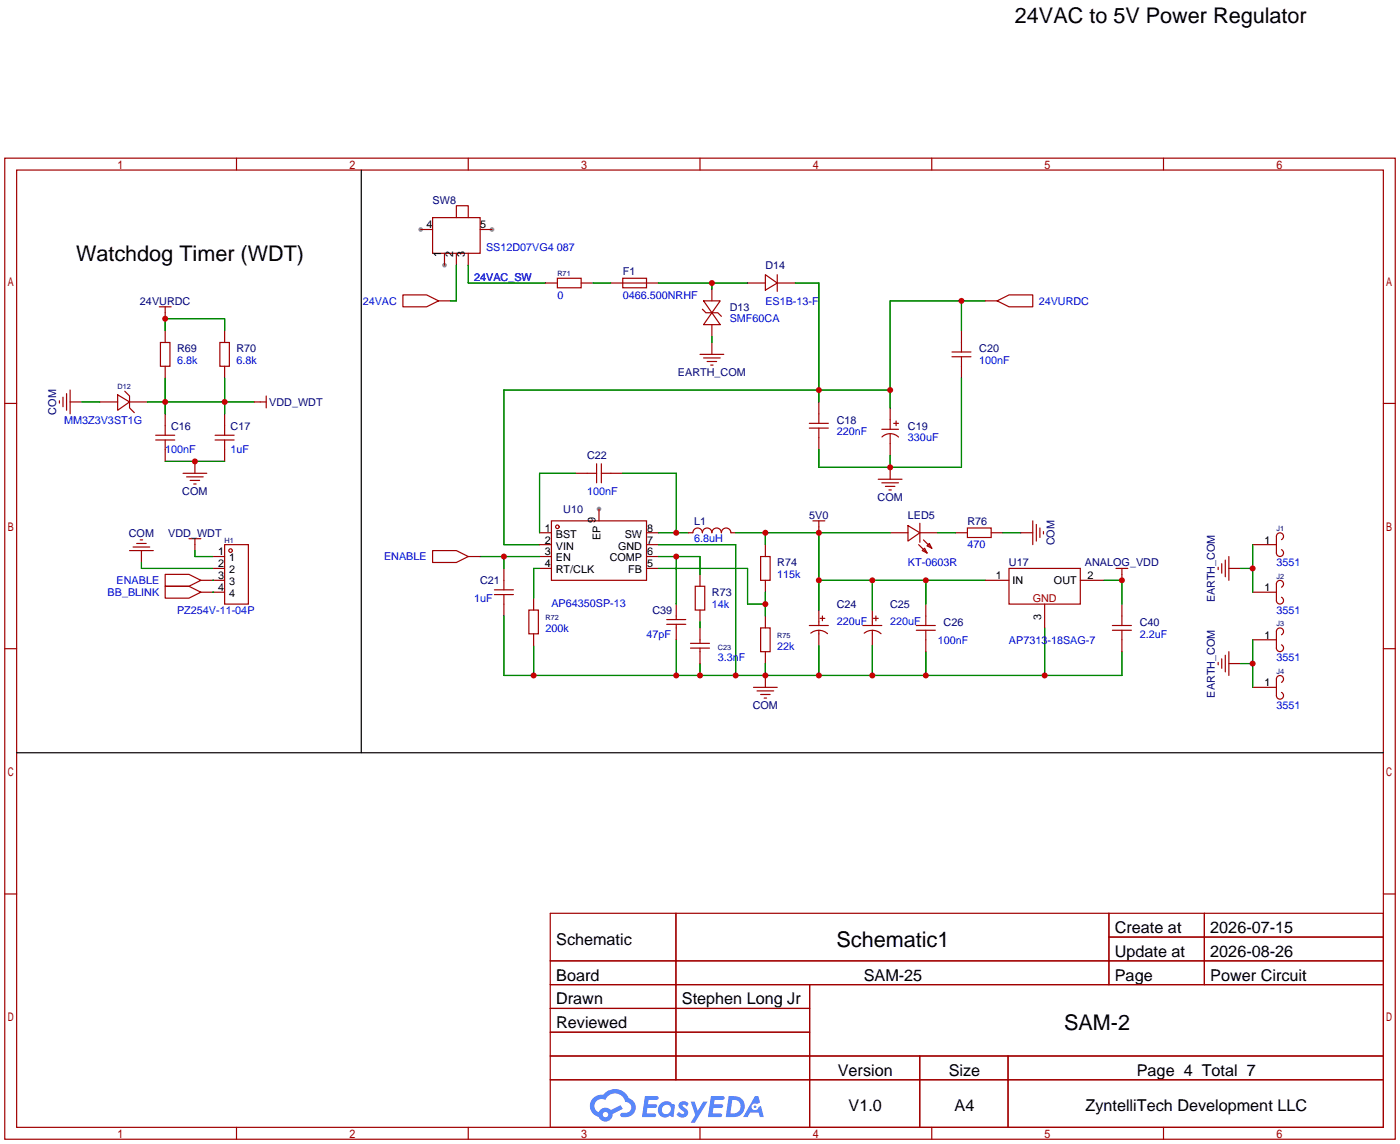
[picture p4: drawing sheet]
<svg xmlns="http://www.w3.org/2000/svg" width="299mm" height="244mm" viewBox="0 0 299 244" stroke-linecap="round" stroke-linejoin="round" font-family="sans-serif">
<g fill="#999">
<circle cx="95" cy="56.6" r=".51"/>
<circle cx="89.9" cy="49" r=".51"/>
<circle cx="105.2" cy="49" r=".51"/>
<circle cx="128" cy="108.7" r=".51"/>
</g>
<g fill="none" stroke="#a10000" stroke-width=".25">
<path d="M1 33.8h297.2v209.5h-297.2zM3.6 36.3h292.1v204.5h-292.1zM50.5 33.8v2.5M100.1 33.8v2.5M149.6 33.8v2.5M199.1 33.8v2.5M248.7 33.8v2.5M1 86.2h2.6M295.7 86.2h2.5M1 138.6h2.6M295.7 138.6h2.5M1 190.9h2.6"/>
<path d="M117.6 195.1h178.1v45.7h-178.1zM144.5 195.1v35.5M237 195.1v15.2M257.4 195.1v15.2M295.7 190.9h2.5M117.6 205.2h178.1M117.6 210.3h178.1M117.6 215.4h55.4M173 210.3v30.5M237 200.2h58.7M117.6 225.6h178.1M117.6 220.5h55.4"/>
<path d="M117.6 230.6h178.1M196.6 225.6v15.2M215.4 225.6v15.2M50.5 240.8v2.5M100.1 240.8v2.5M149.6 240.8v2.5M199.1 240.8v2.5M248.7 240.8v2.5"/>
</g>
<g fill="#5487ff">
<path d="M145.3 235.5a1.3 1.3 0 0 1 1.9 .3l-.4 .6a.54 .54 0 0 0-.9-.3l.1 .3a1.34 1.34 0 0 1 .9 1.7 1.47 1.47 0 0 1-2.3 0l.5-.6 .8 .4a.31 .31 0 0 0 .4-.2 .31 .31 0 0 0-.3-.4 1.12 1.12 0 0 1-.7-1.8z"/>
<path d="M147.6 235.3h.9l.6 2 1.2-2h.9l-2.7 4.5h-.9l1-1.6z"/>
<path d="M137.8 234.1h1.7a1.31 1.31 0 0 1 1.2 .2 .4 .4 0 0 1-.3 .6h-1.8l-.1 .9h1.6a.4 .4 0 0 1 .4 .5 .4 .4 0 0 1-.5 .3h-1.6l-.2 1.2h1.4a.46 .46 0 0 1 .5 .1 .46 .46 0 0 1 .1 .5l-.4 .2h-2.6z"/>
<path d="M151.9 234.1h1.7a1.32 1.32 0 0 1 1.2 .2 .39 .39 0 0 1-.3 .6h-1.8l-.1 .9h1.6a.4 .4 0 0 1 .4 .5 .4 .4 0 0 1-.4 .3h-1.7l-.2 1.2h1.4a.46 .46 0 0 1 .5 .1 .46 .46 0 0 1 .1 .5l-.4 .2h-2.6z"/>
<path d="M161.3 234.1h.8l.3 1.4-.6 .3a.75 .75 0 0 0-1.1 .3 .75 .75 0 0 0 .5 1.1 .75 .75 0 0 0 .9-.7l.5-.3 .6 2.4h-.8l-.3-1h-1.8l-.5 1h-1z"/>
<path d="M155.7 234.1l-.6 4.5h1.5a2.27 2.27 0 0 0 2.6-2.3 2.27 2.27 0 0 0-2.7-2.2zM156.5 234.9a1.5 1.5 0 0 1 1.8 1.5 1.5 1.5 0 0 1-1.9 1.4h-.3z"/>
<path d="M141.2 235.8a1.6 1.6 0 0 0-.3 2.2 1.6 1.6 0 0 0 2.3 .2l.7 .4 .3-2.5-.1-.2-.5-.1a1.58 1.58 0 0 0-2.4 0zM141.8 236.3a.98 .98 0 0 1 1.6 .4 .98 .98 0 0 1-1.1 1.3 .94 .94 0 0 1-.9-.7 .94 .94 0 0 1 .4-1z"/>
<path d="M126.8 234.5a2.37 2.37 0 0 0 1.1 4 1.54 1.54 0 0 0 1.8 1 1.54 1.54 0 0 0 1.2-1.6l2.2-1.1-.5-.7-2 1a1.57 1.57 0 0 0-2.7 .5 1.5 1.5 0 0 1-.7-2.1 1.5 1.5 0 0 1 2.2-.5 2.23 2.23 0 0 1 2.3-1.5 2.23 2.23 0 0 1 2 1.9 1.16 1.16 0 0 1 1.2 1.1 1.16 1.16 0 0 1-1.1 1.2h-.7a.47 .47 0 0 0-.5 .4 .47 .47 0 0 0 .4 .5 2.17 2.17 0 0 0 2.5-.9 2.17 2.17 0 0 0-.3-2.7l-.8-.4a3.2 3.2 0 0 0-5.5-.8l-1.1 .1zM128.8 238.1a.6 .6 0 0 1 1.2 0 .6 .6 0 0 1-1.2 0z"/>
<circle cx="161.4" cy="236.4" r=".28"/>
</g>
<g fill="none" stroke="#a10000" stroke-width=".25">
<path d="M89.9 49h2.6M92.5 46.5h10.1v7.6h-10.1zM95 54.1v2.5M97.5 46.5v-2.6h2.6v2.6M97.5 54.1v2.5M100.1 54.1v2.5M102.6 49h2.6M119.1 59.4h5.1v2.1h-5.1zM133.1 59.4h5.1v2.1h-5.1zM163.6 58.7l2.5 1.8-2.5 1.5zM166.1 58.7v3.5M34 65.5h2.6"/>
<path d="M34.3 73.2h2v5h-2zM35.3 65.5v2.6M35.3 70.6v2.6M35.3 78.2v2.6M47 73.2h2v5h-2zM48 70.6v2.6M48 78.2v2.6M86.1 63h5.1l2.5 1.3-2.5 1.2h-5.1zM93.7 64.3h2.6M116.6 60.5h2.5M124.2 60.5h2.5M130.6 60.5h10.1"/>
<path d="M149.6 75.7h5.1M150.1 66l.8 .8h2.5l.8 .8M150.4 64.3h3.5l-1.8 2.5zM150.4 76.5h3.5M151.1 77.2h2.1M151.9 78h.5M152.1 66.8l1.8 2.5h-3.5zM152.1 61.7v2.6M152.1 69.3v2.6M152.1 73.2v2.5M159.8 60.5h3.8M166.1 60.5h3.8"/>
<path d="M203.5 76.2h4M203.5 75.2h4M205.5 70.6v4.6M205.5 76.2v4.6M210.6 64.3h2.5M213.1 64.3l2.5-1.3h5.1v2.5h-5.1zM12.7 85.6v.5M13.5 84.8v2.1M14.2 84.1v3.5M15 85.9h2.5M15 83.3v5.1M21.3 85.9h3.8"/>
<path d="M25.1 84.3l2.6 1.6-2.6 1.7zM26.7 83.6l1 1v2.5l1 1M27.7 85.9h3.8M33.3 94h4M33.3 93h4M35.3 88.4v4.6M35.3 94v4.6M41.7 98.6v2.5M46 94h4M46 93h4M48 88.4v4.6M48 94v4.6"/>
<path d="M54.4 85.9h2.5M56.9 84.6v2.5M127.5 99.1v4M128.5 99.1v4M173 91.4h4M173 90.4h4M175 85.9v4.5M175 91.4v4.6M188.5 91.7h3.5M188.5 93.3a2.54 2.54 0 0 1 3.5 .1M190.2 87.1v4.6M190.2 92.7v4.6"/>
<path d="M190.2 99.8v2.6M191 90.4h1M191.5 89.9v1M27.7 117.6h5.1M28.4 116.8h3.6M29.2 116.1h2M30 115.3h.5M30.2 117.6v2.5M39.1 101.1h5.1M39.9 101.9h3.5M40.4 115.1h2.5M40.6 102.6h2.1"/>
<path d="M41.4 103.4h.5M41.7 115.1v2.5M45.5 118.9h2.5M48 116.3h5.1v12.7h-5.1zM92.5 117.6h5l2.6 1.3-2.6 1.2h-5zM100.1 118.9h2.5M115.3 113.8h2.6M115.3 116.3h2.6M115.3 118.9h2.6M117.9 111.3h20.3v12.7h-20.3zM122.9 101.1h4.6M128 108.7v2.6"/>
<path d="M128.5 101.1h4.6M138.2 113.8h2.5M138.2 116.3h2.5M138.2 118.9h2.5M147.1 113.8h1a1.02 1.02 0 0 1 1-1 1.02 1.02 0 0 1 1 1 1.02 1.02 0 0 1 1-1 1.02 1.02 0 0 1 1 1 1.02 1.02 0 0 1 1.1-1 1.02 1.02 0 0 1 1 1 1.02 1.02 0 0 1 1-1 1.02 1.02 0 0 1 1 1h1M162.6 118.9h2v5.1h-2zM163.6 116.3v2.6M173.7 111.3h2.6M175 111.3v2.5M187.7 102.4h5.1M188.5 103.1h3.5M189.2 103.9h2.1"/>
<path d="M190 104.6h.5M190.2 113.8h3.9M194.1 112.3l2.5 1.5-2.5 1.8zM196.3 116.3l1.8 1.8M196.6 113.8h3.8M196.6 111.8v4M197.1 117.6l.5-.5 .5 1zM197.4 115.3l1.7 1.8M198.1 116.6l.5-.5 .5 1zM204.2 113.8h2.6M206.8 112.8h5v2h-5zM211.8 113.8h2.6"/>
<path d="M218.2 113.8h2.5M220.7 111.3v5M221.5 112v3.6M222.2 112.8v2M223 113.5v.5M261.9 119.6v3.6M262.6 118.9v5.1M267.7 116.3h5.1M273.9 115.3a.76 .76 0 0 0 .1-1.4 .76 .76 0 0 0-1.2 .7v3.5a.76 .76 0 0 0 1.2 .6 .76 .76 0 0 0-.1-1.3M35.3 122.7h5.1l2.5 1.3-2.5 1.2h-5.1zM35.3 125.2h5.1l2.5 1.3-2.5 1.3h-5.1zM42.9 124h5.1"/>
<path d="M42.9 126.5h5.1M45.5 121.4h2.5M105.7 126h4M105.7 127h4M107.7 121.4v4.6M107.7 127v4.6M113 130.3h2.1v5.1h-2.1zM114 127.8v2.5M114 135.4v2.5M115.3 121.4h2.6M138.2 121.4h2.5M142.5 133.3h4.1"/>
<path d="M142.5 132.3h4.1M144.5 129v3.3M144.5 133.3v3.4M147.6 138.4h4M147.6 137.4h4M148.6 125.2h2v5.1h-2zM149.6 122.7v2.5M149.6 130.3v2.5M149.6 134.1v3.3M149.6 138.4v3.3M162.6 134.1h2v5.1h-2zM163.6 124v2.5"/>
<path d="M163.6 131.6v2.5M163.6 139.2v2.5M173 133.6h4M173.3 135.2a2.74 2.74 0 0 1 3.6 .1M175 130.3v3.3M175 134.6v3.3M175.3 132.1h1M175.8 131.6v1M184.4 133.6h4.1M184.7 135.2a2.74 2.74 0 0 1 3.6 .1M186.4 130.3v3.3M186.4 134.6v3.3"/>
<path d="M186.7 132.1h1M187.2 131.6v1M195.8 133.6h4.1M195.8 134.6h4.1M197.9 129v4.6M197.9 134.6v4.6M210.6 124h5M215.6 121.4h15.3v7.6h-15.3zM223.3 129v5.1M230.9 124h5.1M237.7 133.6h4.1M237.7 134.6h4.1"/>
<path d="M238.5 121.4h2.5M239.8 121.4v2.6M239.8 129v4.6M239.8 134.6v4.6M260.3 121.2v.5M261.1 120.4v2M261.9 140v3.5M262.6 121.4h2.6M262.6 139.2v5.1M267.7 126.5h5.1M267.7 136.7h5.1M273.9 125.4a.76 .76 0 0 0 .1-1.3 .76 .76 0 0 0-1.2 .6v3.6a.76 .76 0 0 0 1.2 .6 .76 .76 0 0 0-.1-1.3"/>
<path d="M273.9 135.6a.76 .76 0 0 0 .1-1.4 .76 .76 0 0 0-1.2 .7v3.5a.76 .76 0 0 0 1.2 .7 .76 .76 0 0 0-.1-1.4M161 146.8h5.1M161.8 147.6h3.6M162.6 148.3h2M163.3 149.1h.5M163.6 144.3v2.5M260.3 141.5v.5M261.1 140.7v2M262.6 141.7h2.6M267.7 146.8h5.1M273.9 145.7a.76 .76 0 0 0 .1-1.3 .76 .76 0 0 0-1.2 .6v3.6a.76 .76 0 0 0 1.2 .6 .76 .76 0 0 0-.1-1.3"/>
<circle cx="49.3" cy="117.6" r=".38"/>
<circle cx="119.1" cy="112.5" r=".38"/>
</g>
<g fill="none" stroke="#008700" stroke-width=".25">
<path d="M97.5 56.6v7.7h-1.2M100.1 56.6v3.9h16.5M35.3 70.6v-2.5h12.7v2.5M126.7 60.5h3.9M140.7 60.5h19.1M152.1 60.5v1.2M152.1 71.9v1.3M169.9 60.5h5.1v25.4M205.5 64.3v6.3M210.6 64.3h-20.4v22.8M17.5 85.9h3.8M31.5 85.9h22.9"/>
<path d="M35.3 80.8v7.6M35.3 98.6h12.7M48 80.8v7.6M190.2 83.3h-82.5v33h7.6M190.2 97.3v2.5M205.5 80.8v19h-30.5v-3.8M41.7 117.6v1.3h3.8M102.6 118.9h12.7M107.7 118.9v2.5M122.9 101.1h-7.6v12.7M133.1 101.1h11.4v12.7M140.7 116.3h16.5v28"/>
<path d="M140.7 113.8h6.4M140.7 118.9h8.9v3.8M144.5 118.9v10.1M157.2 113.8h33M163.6 113.8v2.5M175 113.8v16.5M200.4 113.8h3.8M214.4 113.8h3.8M267.7 116.3v10.2M30.2 120.1v1.3h15.3M45.5 124h.1M45.5 126.5h.1"/>
<path d="M107.7 131.6v12.7h132.1v-5.1M114 137.9v6.4M115.3 121.4h-1.3v6.4M140.7 121.4h19.1v7.6h3.8M144.5 136.7v7.6M149.6 132.8v1.3M163.6 126.5v5.1M175 137.9v6.4M175 124h35.6M186.4 124v6.3M186.4 137.9v6.4M197.9 124v5"/>
<path d="M197.9 139.2v5.1M223.3 134.1v10.2M236 124h3.8v5M265.2 121.4h2.5M267.7 136.7v10.1M149.6 141.7v2.6M163.6 141.7v2.6M265.2 141.7h2.5"/>
</g>
<path d="M77.2 36.3v124.5M3.6 160.8h292.1" fill="none" stroke="#000" stroke-width=".25"/>
<g fill="#c00">
<circle cx="152.1" cy="60.5" r=".63"/>
<circle cx="175" cy="83.3" r=".63"/>
<circle cx="190.2" cy="83.3" r=".63"/>
<circle cx="205.5" cy="64.3" r=".63"/>
<circle cx="190.2" cy="99.8" r=".63"/>
<circle cx="144.5" cy="113.8" r=".63"/>
<circle cx="163.6" cy="129" r=".63"/>
<circle cx="163.6" cy="144.3" r=".63"/>
<circle cx="157.2" cy="144.3" r=".63"/>
<circle cx="149.6" cy="144.3" r=".63"/>
<circle cx="144.5" cy="144.3" r=".63"/>
<circle cx="114" cy="144.3" r=".63"/>
<circle cx="175" cy="144.3" r=".63"/>
<circle cx="186.4" cy="144.3" r=".63"/>
<circle cx="197.9" cy="144.3" r=".63"/>
<circle cx="223.3" cy="144.3" r=".63"/>
<circle cx="144.5" cy="118.9" r=".63"/>
<circle cx="107.7" cy="118.9" r=".63"/>
<circle cx="35.3" cy="68.1" r=".63"/>
<circle cx="35.3" cy="85.9" r=".63"/>
<circle cx="48" cy="85.9" r=".63"/>
<circle cx="41.7" cy="98.6" r=".63"/>
<circle cx="163.6" cy="113.8" r=".63"/>
<circle cx="175" cy="113.8" r=".63"/>
<circle cx="175" cy="124" r=".63"/>
<circle cx="186.4" cy="124" r=".63"/>
<circle cx="197.9" cy="124" r=".63"/>
<circle cx="239.8" cy="124" r=".63"/>
<circle cx="267.7" cy="121.4" r=".63"/>
<circle cx="267.7" cy="141.7" r=".63"/>
</g>
<g font-size="4.6">
<text x="216.9" y="4.9">24VAC to 5V Power Regulator</text>
<text x="16.3" y="55.7">Watchdog Timer (WDT)</text>
<text x="178.8" y="202.2">Schematic1</text>
<text x="227.4" y="220">SAM-2</text>
</g>
<g font-size="3.5">
<text x="118.9" y="201.8">Schematic</text>
<text x="238.3" y="199.3">Create at</text>
<text x="258.7" y="199.3">2026-07-15</text>
<text x="118.9" y="209.4">Board</text>
<text x="184.6" y="209.4">SAM-25</text>
<text x="238.3" y="204.4">Update at</text>
<text x="238.3" y="209.4">Page</text>
<text x="258.7" y="204.4">2026-08-26</text>
<text x="258.7" y="209.4">Power Circuit</text>
<text x="118.9" y="214.5">Drawn</text>
<text x="145.7" y="214.5">Stephen Long Jr</text>
<text x="118.9" y="219.6">Reviewed</text>
<text x="179.1" y="229.8">Version</text>
<text x="202.8" y="229.8">Size</text>
<text x="243" y="229.8">Page 4 Total 7</text>
<text x="181.4" y="237.4">V1.0</text>
<text x="204" y="237.4">A4</text>
<text x="232" y="237.4">ZyntelliTech Development LLC</text>
</g>
<g font-size="2.3" fill="#000080">
<text x="92.5" y="43.5">SW8</text>
<text x="133.1" y="58.7">F1</text>
<text x="163.6" y="57.4">D14</text>
<text x="29.9" y="65.1">24VURDC</text>
<text x="156" y="66.3">D13</text>
<text x="37.8" y="75.2">R69</text>
<text x="50.5" y="75.2">R70</text>
<text x="209.3" y="75.2">C20</text>
<text x="144.9" y="80.3">EARTH_COM</text>
<text x="12" y="88.5" transform="rotate(-90 12 88.5)">COM</text>
<text x="57.5" y="86.7">VDD_WDT</text>
<text x="36.6" y="91.7">C16</text>
<text x="49.3" y="91.7">C17</text>
<text x="178.8" y="90.5">C18</text>
<text x="194.1" y="91.7">C19</text>
<text x="125.5" y="98.1">C22</text>
<text x="39" y="105.7">COM</text>
<text x="187.6" y="107">COM</text>
<text x="120.4" y="109.5">U10</text>
<text x="148.3" y="112.1">L1</text>
<text x="173" y="110.8">5V0</text>
<text x="194.1" y="110.8">LED5</text>
<text x="206.8" y="112.1">R76</text>
<text x="27.5" y="114.6">COM</text>
<text x="35.9" y="114.6">VDD_WDT</text>
<text x="225.3" y="116.5" transform="rotate(-90 225.3 116.5)">COM</text>
<text x="102.6" y="124.8">C21</text>
<text x="166.1" y="120.9">R74</text>
<text x="215.6" y="120.9">U17</text>
<text x="231.9" y="120.9">ANALOG_VDD</text>
<text x="139.4" y="131.1">C39</text>
<text x="152.1" y="127.3">R73</text>
<text x="178.8" y="129.8">C24</text>
<text x="190.2" y="129.8">C25</text>
<text x="259.6" y="128.7" transform="rotate(-90 259.6 128.7)">EARTH_COM</text>
<text x="201.7" y="133.6">C26</text>
<text x="243.6" y="133.6">C40</text>
<text x="259.6" y="149" transform="rotate(-90 259.6 149)">EARTH_COM</text>
<text x="160.9" y="151.4">COM</text>
</g>
<g font-size="2.3">
<text x="91.2" y="48.8">4</text>
<text x="102.6" y="48.8">5</text>
<text x="94.3" y="54.9" transform="rotate(-90 94.3 54.9)">1</text>
<text x="96.8" y="54.9" transform="rotate(-90 96.8 54.9)">2</text>
<text x="99.4" y="54.9" transform="rotate(-90 99.4 54.9)">3</text>
<text x="116.4" y="113.6">1</text>
<text x="127.3" y="111.7" transform="rotate(-90 127.3 111.7)">9</text>
<text x="138.3" y="113.6">8</text>
<text x="46.6" y="118.6">1</text>
<text x="48.9" y="119.9">1</text>
<text x="116.4" y="116.1">2</text>
<text x="116.4" y="118.6">3</text>
<text x="118.8" y="114.8">BST</text>
<text x="118.8" y="117.4">VIN</text>
<text x="118.8" y="119.9">EN</text>
<text x="128.3" y="115.3" transform="rotate(-90 128.3 115.3)">EP</text>
<text x="130.3" y="119.9">COMP</text>
<text x="132.1" y="117.4">GND</text>
<text x="133.5" y="114.8">SW</text>
<text x="138.3" y="118.6">6</text>
<text x="138.3" y="116.1">7</text>
<text x="270.2" y="116.1">1</text>
<text x="46.6" y="121.2">2</text>
<text x="46.6" y="123.7">3</text>
<text x="48.9" y="122.5">2</text>
<text x="48.9" y="125">3</text>
<text x="116.4" y="121.2">4</text>
<text x="118.8" y="122.5">RT/CLK</text>
<text x="134.3" y="122.5">FB</text>
<text x="138.3" y="121.2">5</text>
<text x="212.8" y="123.7">1</text>
<text x="216.4" y="124.7">IN</text>
<text x="225.2" y="124.7">OUT</text>
<text x="232.4" y="123.7">2</text>
<text x="46.6" y="126.3">4</text>
<text x="48.9" y="127.5">4</text>
<text x="270.2" y="126.3">1</text>
<text x="222.5" y="132.3" transform="rotate(-90 222.5 132.3)">3</text>
<text x="270.2" y="136.4">1</text>
<text x="270.2" y="146.6">1</text>
</g>
<g font-size="2.3" fill="#00f">
<text x="103.9" y="53.6">SS12D07VG4 087</text>
<text x="101.3" y="60">24VAC_SW</text>
<text x="77.5" y="65.1">24VAC</text>
<text x="119.1" y="63.8">0</text>
<text x="133.1" y="63.8">0466.500NRHF</text>
<text x="163.6" y="65.1">ES1B-13-F</text>
<text x="222" y="65.1">24VURDC</text>
<text x="156" y="68.9">SMF60CA</text>
<text x="37.8" y="77.8">6.8k</text>
<text x="50.5" y="77.8">6.8k</text>
<text x="209.3" y="77.8">100nF</text>
<text x="13.7" y="90.5">MM3Z3V3ST1G</text>
<text x="178.8" y="93">220nF</text>
<text x="194.1" y="94.3">330uF</text>
<text x="35.3" y="96.8">100nF</text>
<text x="49.3" y="96.8">1uF</text>
<text x="125.5" y="105.7">100nF</text>
<text x="82.1" y="119.7">ENABLE</text>
<text x="148.3" y="115.9">6.8uH</text>
<text x="206.8" y="117.1">470</text>
<text x="24.9" y="124.8">ENABLE</text>
<text x="166.1" y="123.5">115k</text>
<text x="194.1" y="120.9">KT-0603R</text>
<text x="272.8" y="120.9">3551</text>
<text x="23" y="127.3">BB_BLINK</text>
<text x="37.8" y="131.1">PZ254V-11-04P</text>
<text x="101.3" y="128.6">1uF</text>
<text x="117.9" y="129.6">AP64350SP-13</text>
<text x="152.1" y="129.8">14k</text>
<text x="272.8" y="131.1">3551</text>
<text x="116.6" y="134.9">200k</text>
<text x="138.2" y="136.2">47pF</text>
<text x="178.8" y="133.4">220uF</text>
<text x="190.2" y="133.4">220uF</text>
<text x="200.4" y="137.5">100nF</text>
<text x="215.6" y="137.5">AP7313-18SAG-7</text>
<text x="243.6" y="136.2">2.2uF</text>
<text x="153.4" y="141.3">3.3nF</text>
<text x="166.1" y="138.7">22k</text>
<text x="272.8" y="141.3">3551</text>
<text x="272.8" y="151.4">3551</text>
</g>
<text font-size="2.3" fill="#a00000" x="220.7" y="128.6">GND</text>
<g font-size="1.6" fill="#000080">
<text x="119.1" y="58.9">R71</text>
<text x="25.1" y="83">D12</text>
<text x="272.8" y="113.5">J1</text>
<text x="48" y="116">H1</text>
<text x="272.8" y="123.6">J2</text>
<text x="116.6" y="132.5">R72</text>
<text x="166.1" y="136.3">R75</text>
<text x="272.8" y="133.8">J3</text>
<text x="153.4" y="138.9">C23</text>
<text x="272.8" y="144">J4</text>
</g>
</svg>
